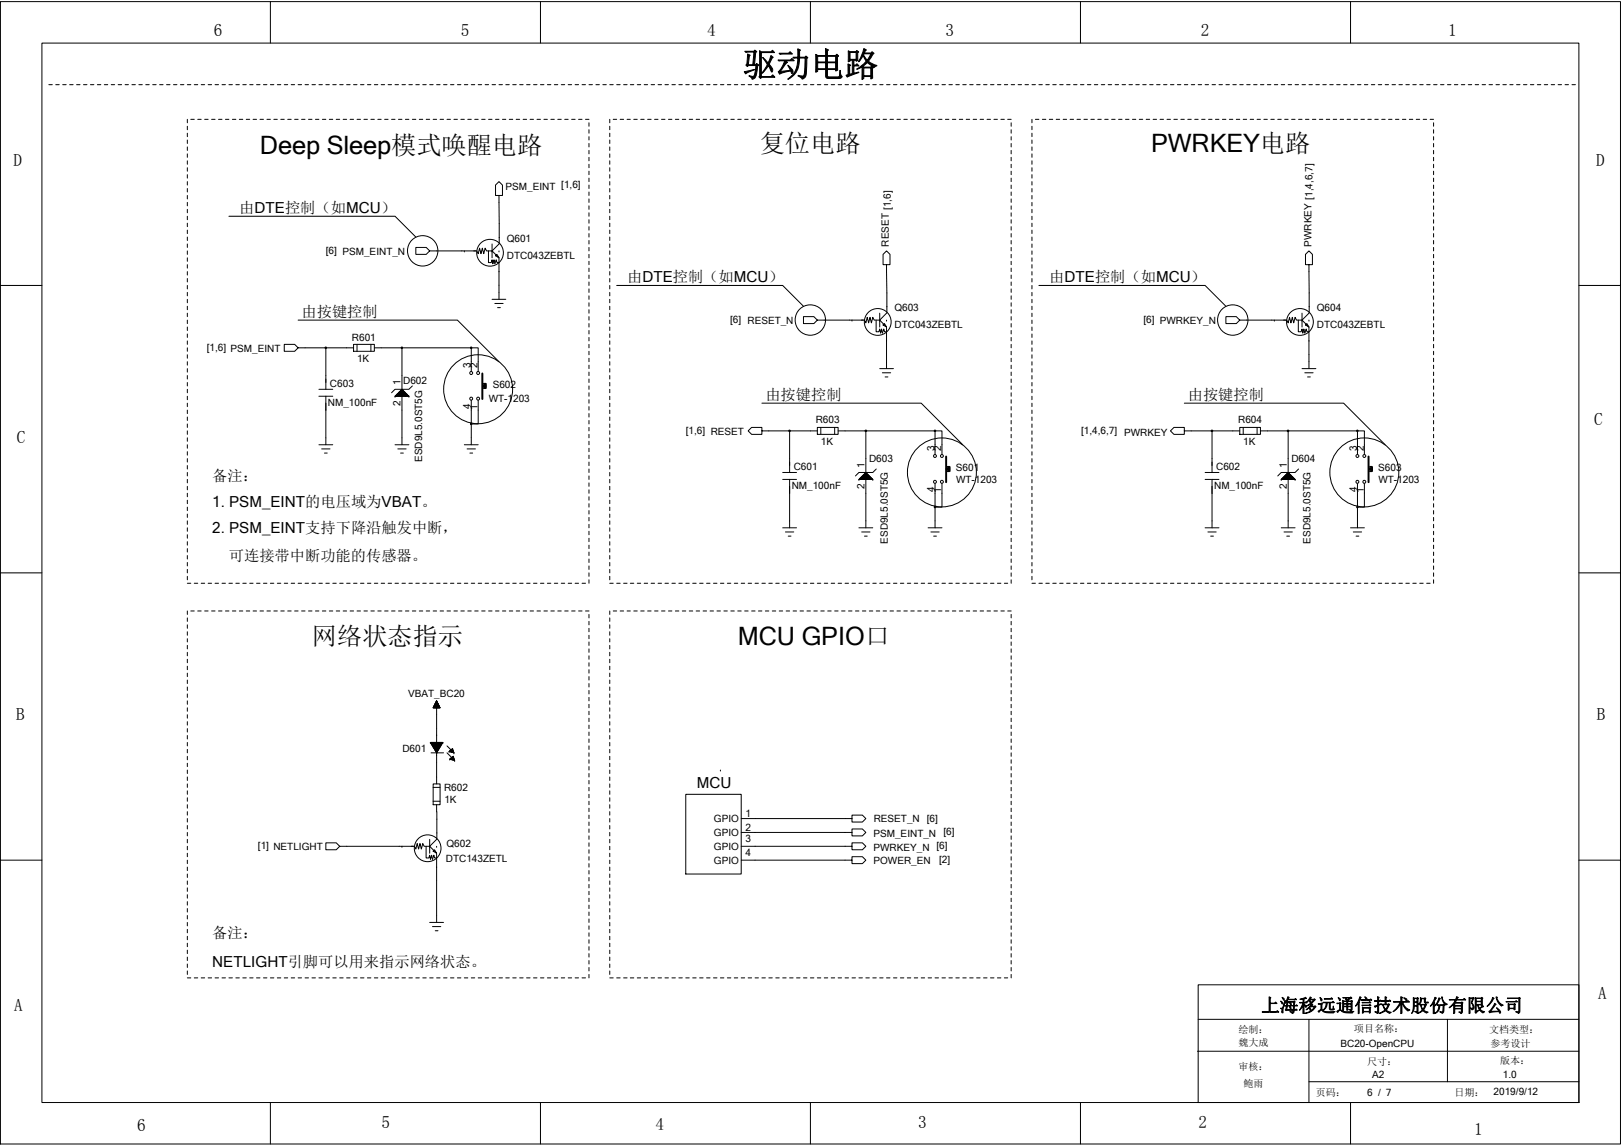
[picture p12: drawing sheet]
<svg xmlns="http://www.w3.org/2000/svg" width="297mm" height="210mm" viewBox="0 0 297 210" stroke-linecap="round" stroke-linejoin="round" font-family="sans-serif">
<g fill="none" stroke="#000" stroke-width=".18">
<path d="M.1 .3h296.8v209.3h-296.8zM7.7 7.9h281.6v194.1h-281.6zM9 15.5h.6M10.2 15.5h.7M11.5 15.5h.6M12.8 15.5h.6M14 15.5h.7M15.3 15.5h.6M16.6 15.5h.6M17.8 15.5h.7M19.1 15.5h.6M20.4 15.5h.6"/>
<path d="M21.7 15.5h.6M22.9 15.5h.6M24.2 15.5h.6M25.4 15.5h.7M26.7 15.5h.6M28 15.5h.6M29.2 15.5h.7M30.5 15.5h.7M31.8 15.5h.6M33.1 15.5h.6M34.3 15.5h.7M35.6 15.5h.6"/>
<path d="M36.9 15.5h.6M38.1 15.5h.7M39.4 15.5h.6M40.7 15.5h.6M41.9 15.5h.7M43.2 15.5h.7M44.5 15.5h.6M45.8 15.5h.6M47 15.5h.6M48.3 15.5h.6M49.5 .3v7.6M49.5 15.5h.7"/>
<path d="M50.8 15.5h.7M52.1 15.5h.6M53.4 15.5h.6M54.6 15.5h.7M55.9 15.5h.6M57.2 15.5h.6M58.4 15.5h.7M59.7 15.5h.6M61 15.5h.6M62.2 15.5h.7M63.5 15.5h.7M64.8 15.5h.6"/>
<path d="M66.1 15.5h.6M67.3 15.5h.7M68.6 15.5h.6M69.8 15.5h.7M71.1 15.5h.7M72.4 15.5h.6M73.7 15.5h.6M74.9 15.5h.7M76.2 15.5h.6M77.5 15.5h.6M78.7 15.5h.7M80 15.5h.6"/>
<path d="M81.3 15.5h.6M82.5 15.5h.7M83.8 15.5h.7M85.1 15.5h.6M86.4 15.5h.6M87.6 15.5h.7M88.9 15.5h.6M90.2 15.5h.6M91.4 15.5h.7M92.7 15.5h.6M94 15.5h.6M95.2 15.5h.7"/>
<path d="M96.5 15.5h.6M97.8 15.5h.6M99 .3v7.6M99 15.5h.7M100.3 15.5h.6M101.6 15.5h.6M102.8 15.5h.7M104.1 15.5h.7M105.4 15.5h.6M106.7 15.5h.6M107.9 15.5h.7M109.2 15.5h.6"/>
<path d="M110.5 15.5h.6M111.7 15.5h.7M113 15.5h.6M114.3 15.5h.6M115.5 15.5h.6M116.8 15.5h.6M118 15.5h.7M119.3 15.5h.6M120.6 15.5h.6M121.9 15.5h.6M123.1 15.5h.7M124.4 15.5h.6"/>
<path d="M125.7 15.5h.6M126.9 15.5h.7M128.2 15.5h.6M129.5 15.5h.6M130.7 15.5h.7M132 15.5h.6M133.3 15.5h.6M134.6 15.5h.6M135.8 15.5h.7M137.1 15.5h.6M138.4 15.5h.6M139.6 15.5h.6"/>
<path d="M140.9 15.5h.6M142.2 15.5h.6M143.4 15.5h.7M144.7 15.5h.6M146 15.5h.6M147.2 15.5h.7M148.5 .3v7.6M148.5 15.5h.6M149.8 15.5h.6M151 15.5h.7M152.3 15.5h.6M153.6 15.5h.6"/>
<path d="M154.9 15.5h.6M156.1 15.5h.7M157.4 15.5h.6M158.7 15.5h.6M159.9 15.5h.7M161.2 15.5h.6M162.5 15.5h.6M163.7 15.5h.7M165 15.5h.6M166.3 15.5h.6M167.5 15.5h.7M168.8 15.5h.6"/>
<path d="M170.1 15.5h.6M171.3 15.5h.7M172.6 15.5h.6M173.9 15.5h.6M175.2 15.5h.6M176.4 15.5h.7M177.7 15.5h.6M179 15.5h.6M180.2 15.5h.7M181.5 15.5h.6M182.8 15.5h.6M184 15.5h.7"/>
<path d="M185.3 15.5h.6M186.6 15.5h.6M187.8 15.5h.7M189.1 15.5h.6M190.4 15.5h.6M191.6 15.5h.7M192.9 15.5h.6M194.2 15.5h.6M195.4 15.5h.7M196.7 15.5h.7M198 .3v7.6M198 15.5h.6"/>
<path d="M199.3 15.5h.6M200.5 15.5h.7M201.8 15.5h.6M203.1 15.5h.6M204.3 15.5h.7M205.6 15.5h.6M206.9 15.5h.6M208.1 15.5h.7M209.4 15.5h.6M210.7 15.5h.6M211.9 15.5h.7M213.2 15.5h.6"/>
<path d="M214.5 15.5h.6M215.7 15.5h.7M217 15.5h.7M218.3 15.5h.6M219.6 15.5h.6M220.8 15.5h.7M222.1 15.5h.6M223.4 15.5h.6M224.6 15.5h.7M225.9 15.5h.6M227.2 15.5h.6M228.4 15.5h.7"/>
<path d="M229.7 15.5h.7M231 15.5h.6M232.2 15.5h.7M233.5 15.5h.6M234.8 15.5h.6M236 15.5h.7M237.3 15.5h.7M238.6 15.5h.6M239.9 15.5h.6M241.1 15.5h.7M242.4 15.5h.6M243.7 15.5h.6"/>
<path d="M244.9 15.5h.7M246.2 15.5h.6M247.5 .3v7.6M247.5 15.5h.6M248.7 15.5h.7M250 15.5h.7M251.3 15.5h.6M252.6 15.5h.6M253.8 15.5h.6M255.1 15.5h.6M256.3 15.5h.7M257.6 15.5h.7"/>
<path d="M258.9 15.5h.6M260.2 15.5h.6M261.4 15.5h.7M262.7 15.5h.6M264 15.5h.6M265.2 15.5h.7M266.5 15.5h.6M267.8 15.5h.6M269 15.5h.7M270.3 15.5h.7M271.6 15.5h.6M272.9 15.5h.6"/>
<path d="M274.1 15.5h.7M275.4 15.5h.6M276.7 15.5h.6M277.9 15.5h.6M279.2 15.5h.6M280.4 15.5h.7M281.7 15.5h.6M283 15.5h.6M284.2 15.5h.7M285.5 15.5h.6M286.8 15.5h.6M288.1 15.5h.6"/>
<path d="M34.3 21.9v.6M34.3 23.1v.7M34.3 24.4v.6M34.3 25.7v.6M34.3 26.9v.7M34.3 28.2v.6M34.3 29.5v.6M34.3 30.7v.7M34.3 32v.6M34.3 33.3v.6M34.3 34.5v.7M34.3 35.8v.6"/>
<path d="M34.3 37.1v.6M34.3 38.4v.6M34.3 39.6v.7M35 21.9h.6M36.2 21.9h.7M37.5 21.9h.6M38.8 21.9h.6M40 21.9h.7M41.3 21.9h.6M41.9 39.6h30.5l3.8 3.8M42.6 21.9h.6M43.9 21.9h.6"/>
<path d="M45.1 21.9h.7M46.4 21.9h.6M47.6 21.9h.7M48.9 21.9h.6M50.2 21.9h.6M51.5 21.9h.6M52.7 21.9h.7M54 21.9h.6M55.3 21.9h.6M56.5 21.9h.7M57.8 21.9h.6M59.1 21.9h.6"/>
<path d="M60.3 21.9h.7M61.6 21.9h.6M62.9 21.9h.6M64.2 21.9h.6M65.4 21.9h.7M66.7 21.9h.6M68 21.9h.6M69.2 21.9h.6M70.5 21.9h.6M71.8 21.9h.6M73 21.9h.7M74.3 21.9h.6"/>
<path d="M75.6 21.9h.6M76.8 21.9h.7M78.1 21.9h.6M79.4 21.9h.6M80.6 21.9h.7M81.9 21.9h.6M83.2 21.9h.6M84.5 21.9h.6M85.7 21.9h.7M87 21.9h.6M88.3 21.9h.6M89.5 21.9h.7"/>
<path d="M90.8 21.9h.6M91.4 35.8h.7v-1.9l-.7-.6-.6 .6v1.9h.6l.1 8.9M92.1 21.9h.6M93.3 21.9h.7M94.6 21.9h.6M95.9 21.9h.6M97.1 21.9h.7M98.4 21.9h.6M99.7 21.9h.6M100.9 21.9h.7M102.2 21.9h.6M103.5 21.9h.6"/>
<path d="M104.8 21.9h.6M106 21.9h.7M107.3 21.9h.6M107.9 39v.6M107.9 22.5v.6M107.9 23.8v.6M107.9 25v.7M107.9 26.3v.6M107.9 27.6v.6M107.9 28.8v.7M107.9 30.1v.6M107.9 31.4v.6"/>
<path d="M107.9 32.6v.7M107.9 33.9v.6M107.9 35.2v.6M107.9 36.4v.7M107.9 37.7v.7M111.7 21.9v.6M111.7 23.1v.7M111.7 24.4v.6M111.7 25.7v.6M111.7 26.9v.7M111.7 28.2v.6M111.7 29.5v.6"/>
<path d="M111.7 30.7v.7M111.7 32v.6M111.7 33.3v.6M111.7 34.5v.7M111.7 35.8v.6M111.7 37.1v.6M111.7 38.4v.6M111.7 39.6v.7M112.4 21.9h.6M113.6 21.9h.7M114.9 21.9h.6M116.1 21.9h.7"/>
<path d="M117.4 21.9h.6M118.7 21.9h.6M119.9 21.9h.7M121.2 21.9h.7M122.5 21.9h.6M123.8 21.9h.6M125 21.9h.7M126.3 21.9h.6M127.6 21.9h.6M128.8 21.9h.7M130.1 21.9h.6M131.4 21.9h.6"/>
<path d="M132.6 21.9h.7M133.9 21.9h.7M135.2 21.9h.6M136.5 21.9h.6M137.7 21.9h.7M139 21.9h.6M140.2 21.9h.7M141.5 21.9h.7M142.8 21.9h.6M144.1 21.9h.6M145.3 21.9h.7M146.6 21.9h.6"/>
<path d="M147.9 21.9h.6M149.1 21.9h.7M150.4 21.9h.6M151.7 21.9h.6M152.9 21.9h.7M154.2 21.9h.7M155.5 21.9h.6M156.8 21.9h.6M158 21.9h.7M159.3 21.9h.6M160.6 21.9h.6M161.8 21.9h.7"/>
<path d="M163.1 21.9h.6M164.4 21.9h.6M165.6 21.9h.7M166.9 21.9h.6M168.2 21.9h.6M169.4 21.9h.7M170.7 21.9h.6M172 21.9h.6M173.2 21.9h.7M174.5 21.9h.7M175.8 21.9h.6M177.1 21.9h.6"/>
<path d="M178.3 21.9h.7M179.6 21.9h.6M180.9 21.9h.6M182.1 21.9h.7M183.4 21.9h.6M184.7 21.9h.6M185.3 22.5v.6M185.3 23.8v.6M185.3 25v.7M185.3 26.3v.6M185.3 27.6v.6M185.3 28.8v.7"/>
<path d="M185.3 30.1v.6M185.3 31.4v.6M185.3 32.6v.7M185.3 33.9v.6M185.3 35.2v.6M185.3 36.4v.7M185.3 37.7v.7M185.3 39v.6M189.1 21.9v.6M189.1 23.1v.7M189.1 24.4v.6M189.1 25.7v.6"/>
<path d="M189.1 26.9v.7M189.1 28.2v.6M189.1 29.5v.6M189.1 30.7v.7M189.1 32v.6M189.1 33.3v.6M189.1 34.5v.7M189.1 35.8v.6M189.1 37.1v.6M189.1 38.4v.6M189.1 39.6v.7M189.7 21.9h.7"/>
<path d="M191 21.9h.6M192.3 21.9h.6M193.5 21.9h.7M194.8 21.9h.6M196.1 21.9h.6M197.4 21.9h.6M198.6 21.9h.7M199.9 21.9h.6M201.2 21.9h.6M202.4 21.9h.7M203.7 21.9h.6M205 21.9h.6"/>
<path d="M206.2 21.9h.7M207.5 21.9h.6M208.8 21.9h.6M210 21.9h.7M211.3 21.9h.6M212.6 21.9h.6M213.8 21.9h.7M215.1 21.9h.6M216.4 21.9h.6M217.7 21.9h.6M218.9 21.9h.7M220.2 21.9h.6"/>
<path d="M221.5 21.9h.6M222.7 21.9h.7M224 21.9h.6M225.3 21.9h.6M226.5 21.9h.7M227.8 21.9h.6M229.1 21.9h.6M230.4 21.9h.6M231.6 21.9h.6M232.9 21.9h.6M234.1 21.9h.7M235.4 21.9h.6"/>
<path d="M236.7 21.9h.6M238 21.9h.6M239.2 21.9h.7M240.5 21.9h.6M241.8 21.9h.6M243 21.9h.7M244.3 21.9h.6M245.6 21.9h.6M246.8 21.9h.7M248.1 21.9h.6M249.4 21.9h.6M250.7 21.9h.6"/>
<path d="M251.9 21.9h.7M253.2 21.9h.6M254.4 21.9h.7M255.7 21.9h.6M257 21.9h.6M258.3 21.9h.6M259.5 21.9h.7M260.8 21.9h.6M262.1 21.9h.6M262.7 22.5v.6M262.7 23.8v.6M262.7 25v.7"/>
<path d="M262.7 26.3v.6M262.7 27.6v.6M262.7 28.8v.7M262.7 30.1v.6M262.7 31.4v.6M262.7 32.6v.7M262.7 33.9v.6M262.7 35.2v.6M262.7 36.4v.7M262.7 37.7v.7M262.7 39v.6M.1 52.3h7.6"/>
<path d="M34.3 40.9v.6M34.3 42.2v.6M34.3 43.4v.7M34.3 44.7v.6M34.3 46v.6M34.3 47.2v.7M34.3 48.5v.6M34.3 49.8v.6M34.3 51v.7M34.3 52.3v.6M34.3 53.6v.6M34.3 54.8v.7"/>
<path d="M34.3 56.1v.6M34.3 57.4v.6M34.3 58.7v.6M34.3 59.9v.7M54.6 58.7h29.2l7.6 7.6M78.7 46l-.6-.7h-1.9v1.3h1.9l.6-.6h8.5M83.8 43.4h.1M85.1 46h.1M86.8 46h.6l.2 .5 .3-1 .2 1 .3-1 .2 1 .3-1 .3 .5h1M89.5 46v2.1h.5l.2-.5 .1 .7 .2-.7 .2 .7M90.2 46h.1M90.2 44.7v2.5"/>
<path d="M90.2 46l1.2 1.2M90.2 54.8h2.5M90.7 55.6h1.5M91.1 46.6l.3 .6-.6-.3zM91.2 56.4h.5M91.4 48.1h-.3l-.2-.5-.2 .7M91.4 47.3v7.5M91.4 46h.1M91.4 43.4h.1M91.4 44.7l-1.2 1.3M107.9 40.3v.6M107.9 41.5v.7"/>
<path d="M107.9 42.8v.6M107.9 44.1v.6M107.9 45.3v.7M107.9 46.6v.6M107.9 47.9v.6M107.9 49.1v.7M107.9 50.4v.6M107.9 51.7v.6M107.9 52.9v.7M107.9 54.2v.6M107.9 55.5v.6M107.9 56.7v.7"/>
<path d="M107.9 58v.7M107.9 59.3v.6M111.7 40.9v.6M111.7 42.2v.6M111.7 43.4v.7M111.7 44.7v.6M111.7 46v.6M111.7 47.2v.7M111.7 48.5v.6M111.7 49.8v.6M111.7 51v.7M111.7 52.3v.6"/>
<path d="M111.7 53.6v.6M111.7 54.8v.7M111.7 56.1v.6M111.7 57.4v.6M111.7 58.7v.6M111.7 59.9v.7M113 52.3h30.4l3.8 3.8M154.9 56.1h.1M156.1 58.7h.1M157.9 58.7h.5l.3 .5 .2-1.1 .3 1.1 .2-1.1 .3 1.1 .2-1.1 .3 .6h1M158.2 58.7h-8.4l-.7 .6h-1.9v-1.3h1.9l.7 .7M160.5 58.7v2.1h.6l.1-.5 .2 .7 .1-.7 .2 .7"/>
<path d="M161.2 58.7h.1M161.2 57.4v2.5M161.2 58.7l1.3 1.2M162.1 59.3l.4 .6-.7-.4zM162.5 58.7h.1M162.5 56.1h.1M162.5 57.4l-1.3 1.3M162.5 60v7.5M162.5 48.5h.6v-1.9l-.6-.6-.7 .6v1.9h.7v8.8M185.3 40.3v.6M185.3 41.5v.7M185.3 42.8v.6"/>
<path d="M185.3 44.1v.6M185.3 45.3v.7M185.3 46.6v.6M185.3 47.9v.6M185.3 49.1v.7M185.3 50.4v.6M185.3 51.7v.6M185.3 52.9v.7M185.3 54.2v.6M185.3 55.5v.6M185.3 56.7v.7M185.3 58v.7"/>
<path d="M185.3 59.3v.6M189.1 40.9v.6M189.1 42.2v.6M189.1 43.4v.7M189.1 44.7v.6M189.1 46v.6M189.1 47.2v.7M189.1 48.5v.6M189.1 49.8v.6M189.1 51v.7M189.1 52.3v.6M189.1 53.6v.6"/>
<path d="M189.1 54.8v.7M189.1 56.1v.6M189.1 57.4v.6M189.1 58.7v.6M189.1 59.9v.7M190.4 52.3h30.4l3.8 3.8M232.2 56.1h.1M233.5 58.7h.1M235.2 58.7h.6l.2 .5 .3-1.1 .3 1.1 .2-1.1 .3 1.1 .2-1.1 .3 .6h1M235.6 58.7h-8.4l-.7 .6h-1.9v-1.3h1.9l.7 .7M237.9 58.7v2.1h.5l.2-.5 .1 .7 .2-.7 .2 .7M238.6 58.7l1.3 1.2"/>
<path d="M238.6 58.7h.1M238.6 57.4v2.5M239.5 59.3l.4 .6-.7-.4zM239.9 58.7h.1M239.9 56.1h.1M239.9 57.4l-1.3 1.3M239.9 60v7.5M239.9 48.5h.6v-1.9l-.6-.6-.7 .6v1.9h.7v8.8M262.7 40.3v.6M262.7 41.5v.7M262.7 42.8v.6M262.7 44.1v.6"/>
<path d="M262.7 45.3v.7M262.7 46.6v.6M262.7 47.9v.6M262.7 49.1v.7M262.7 50.4v.6M262.7 51.7v.6M262.7 52.9v.7M262.7 54.2v.6M262.7 55.5v.6M262.7 56.7v.7M262.7 58v.7M262.7 59.3v.6"/>
<path d="M289.3 52.3h7.6M34.3 61.2v.6M34.3 62.5v.6M34.3 63.7v.7M34.3 65v.6M34.3 66.3v.6M34.3 67.5v.7M34.3 68.8v.6M34.3 70.1v.6M34.3 71.3v.7M34.3 72.6v.6M34.3 73.9v.6"/>
<path d="M34.3 75.1v.7M34.3 76.4v.6M34.3 77.7v.6M34.3 79v.6M58.4 72.6h2.6M58.4 71.3h2.6M59.7 63.7v7.6M59.7 72.6v8.9M64.8 63.7h-10.2l-.6 .7h-1.9v-1.3h1.9l.6 .6M64.8 63.1h3.8v1.3h-3.8zM65.4 63.1v1.3M68 63.1v1.3"/>
<path d="M68.6 63.7h17.8M72.4 72.6l1.3-1.3 1.2 1.3zM72.4 72.6h.1M72.4 72.6h2.5M72.5 72.6v-.1h2.3v.1M72.6 72.6v-.3h2.1v.3M72.8 72.6v-.4h1.7v.4M72.9 72.6v-.5h1.5v.5M73 72.6v-.6h1.3v.6M73.1 72.6v-.8h1.1v.8M73.3 72.6v-.9h.7v.9M73.4 72.6v-1h.5v1"/>
<path d="M73.5 72.6v-1.1h.3v1.1M73.7 63.7v17.8M73.7 71.3h.1M74.9 72.6h.1M75.6 70.7l-.7 .6h-2.5l-.6 .7M86.4 63.7v4.4M86.4 63.7h1.2v4.4M86.4 73.4v4.3M87.6 73.4v4.3h-1.2v3.8M107.9 60.6v.6M107.9 61.8v.7M107.9 63.1v.6"/>
<path d="M107.9 64.4v.6M107.9 65.6v.7M107.9 66.9v.6M107.9 68.2v.6M107.9 69.4v.7M107.9 70.7v.6M107.9 72v.6M107.9 73.2v.7M107.9 74.5v.6M107.9 75.8v.6M107.9 77v.7M107.9 78.3v.7"/>
<path d="M107.9 79.6v.6M111.7 61.2v.6M111.7 62.5v.6M111.7 63.7v.7M111.7 65v.6M111.7 66.3v.6M111.7 67.5v.7M111.7 68.8v.6M111.7 70.1v.6M111.7 71.3v.7M111.7 72.6v.6M111.7 73.9v.6"/>
<path d="M111.7 75.1v.7M111.7 76.4v.6M111.7 77.7v.6M111.7 79v.6M139.6 73.9h29.2l7.6 7.6M144.7 79v7.6M149.8 79h-10.2v-.7h-1.9l-.6 .7 .6 .6h1.9v-.6M149.8 78.3h3.8v1.3h-3.8zM150.4 78.3v1.3M152.9 78.3v1.3M153.6 79h17.7M158.7 79v17.7"/>
<path d="M161.2 67.5h2.5M161.7 68.3h1.5M162.2 69.1h.5M162.5 60.8h-.4l-.2-.5-.2 .7M171.3 79v4.3M171.3 79h1.3v4.3M185.3 60.6v.6M185.3 61.8v.7M185.3 63.1v.6M185.3 64.4v.6M185.3 65.6v.7M185.3 66.9v.6"/>
<path d="M185.3 68.2v.6M185.3 69.4v.7M185.3 70.7v.6M185.3 72v.6M185.3 73.2v.7M185.3 74.5v.6M185.3 75.8v.6M185.3 77v.7M185.3 78.3v.7M185.3 79.6v.6M189.1 61.2v.6M189.1 62.5v.6"/>
<path d="M189.1 63.7v.7M189.1 65v.6M189.1 66.3v.6M189.1 67.5v.7M189.1 68.8v.6M189.1 70.1v.6M189.1 71.3v.7M189.1 72.6v.6M189.1 73.9v.6M189.1 75.1v.7M189.1 76.4v.6M189.1 77.7v.6"/>
<path d="M189.1 79v.6M217 73.9h29.2l7.6 7.6M222.1 79v7.6M227.2 78.3h3.8v1.3h-3.8zM227.2 79h-10.2v-.7h-1.9l-.6 .7 .6 .6h1.9v-.6M227.8 78.3v1.3M230.4 78.3v1.3M231 79h17.7M236 79v17.7M238.6 67.5h2.5M239.1 68.3h1.5M239.6 69.1h.5"/>
<path d="M239.9 60.8h-.4l-.2-.5-.2 .7M248.7 79h1.3v4.3M248.7 79v4.3M262.7 60.6v.6M262.7 61.8v.7M262.7 63.1v.6M262.7 64.4v.6M262.7 65.6v.7M262.7 66.9v.6M262.7 68.2v.6M262.7 69.4v.7M262.7 70.7v.6"/>
<path d="M262.7 72v.6M262.7 73.2v.7M262.7 74.5v.6M262.7 75.8v.6M262.7 77v.7M262.7 78.3v.7M262.7 79.6v.6M34.3 80.2v.7M34.3 81.5v.6M34.3 82.8v.6M34.3 84v.7M34.3 85.3v.6"/>
<path d="M34.3 86.6v.6M34.3 87.8v.7M34.3 89.1v.6M34.3 90.4v.6M34.3 91.7v.6M34.3 92.9v.7M34.3 94.2v.6M34.3 95.4v.7M34.3 96.7v.6M34.3 98v.6M34.3 99.3v.6M58.4 81.5h2.6"/>
<path d="M58.9 82.3h1.6M59.5 83h.5M72.4 81.5h2.5M72.9 82.3h1.5M73.4 83h.5M85.1 81.5h2.5M85.6 82.3h1.5M86.1 83h.5M107.9 80.9v.6M107.9 82.1v.7M107.9 83.4v.6M107.9 84.7v.6"/>
<path d="M107.9 85.9v.7M107.9 87.2v.6M107.9 88.5v.6M107.9 89.7v.7M107.9 91v.7M107.9 92.3v.6M107.9 93.6v.6M107.9 94.8v.6M107.9 96.1v.6M107.9 97.3v.7M107.9 98.6v.7M107.9 99.9v.6"/>
<path d="M111.7 80.2v.7M111.7 81.5v.6M111.7 82.8v.6M111.7 84v.7M111.7 85.3v.6M111.7 86.6v.6M111.7 87.8v.7M111.7 89.1v.6M111.7 90.4v.6M111.7 91.7v.6M111.7 92.9v.7M111.7 94.2v.6"/>
<path d="M111.7 95.4v.7M111.7 96.7v.6M111.7 98v.6M111.7 99.3v.6M143.4 87.8h2.6M143.4 86.6h2.6M143.4 96.7h2.6M143.9 97.5h1.6M144.4 98.2h.5M144.7 87.8v8.9M157.4 87.8h.1M157.4 87.8h2.5"/>
<path d="M157.4 87.8l1.3-1.2 1.2 1.2zM157.4 96.7h2.5M157.5 87.8v-.1h2.3v.1M157.6 87.8v-.2h2.1v.2M157.8 87.8v-.3h1.8v.3M157.9 87.8v-.5h1.5v.5M157.9 97.5h1.5M158 87.8v-.6h1.3v.6M158.2 87.8v-.7h1v.7M158.3 87.8v-.8h.7v.8M158.4 87.8v-1h.5v1M158.4 98.2h.5"/>
<path d="M158.5 87.8v-1.1h.3v1.1M158.7 86.6h.1M159.9 87.8h.1M160.6 85.9l-.7 .7h-2.5l-.6 .6M170.1 96.7h2.5M170.6 97.5h1.5M171.1 98.2h.5M171.3 88.6v4.3M172.6 88.6v4.3h-1.3v3.8M185.3 80.9v.6M185.3 82.1v.7M185.3 83.4v.6"/>
<path d="M185.3 84.7v.6M185.3 85.9v.7M185.3 87.2v.6M185.3 88.5v.6M185.3 89.7v.7M185.3 91v.7M185.3 92.3v.6M185.3 93.6v.6M185.3 94.8v.6M185.3 96.1v.6M185.3 97.3v.7M185.3 98.6v.7"/>
<path d="M185.3 99.9v.6M189.1 80.2v.7M189.1 81.5v.6M189.1 82.8v.6M189.1 84v.7M189.1 85.3v.6M189.1 86.6v.6M189.1 87.8v.7M189.1 89.1v.6M189.1 90.4v.6M189.1 91.7v.6M189.1 92.9v.7"/>
<path d="M189.1 94.2v.6M189.1 95.4v.7M189.1 96.7v.6M189.1 98v.6M189.1 99.3v.6M220.8 96.7h2.6M220.8 87.8h2.6M220.8 86.6h2.6M221.3 97.5h1.6M221.8 98.2h.6M222.1 87.8v8.9M234.8 87.8h.1"/>
<path d="M234.8 96.7h2.5M234.8 87.8h2.5M234.8 87.8l1.2-1.2 1.3 1.2zM234.9 87.8v-.1h2.3v.1M235 87.8v-.2h2.1v.2M235.2 87.8v-.3h1.7v.3M235.3 87.8v-.5h1.5v.5M235.3 97.5h1.5M235.4 87.8v-.6h1.3v.6M235.5 87.8v-.7h1.1v.7M235.7 87.8v-.8h.7v.8M235.8 87.8v-1h.5v1"/>
<path d="M235.8 98.2h.5M235.9 87.8v-1.1h.3v1.1M236 86.6h.1M237.3 87.8h.1M238 85.9l-.7 .7h-2.5l-.7 .6M247.5 96.7h2.5M248 97.5h1.5M248.5 98.2h.5M248.7 88.6v4.3M250 88.6v4.3h-1.3v3.8M262.7 80.9v.6M262.7 82.1v.7"/>
<path d="M262.7 83.4v.6M262.7 84.7v.6M262.7 85.9v.7M262.7 87.2v.6M262.7 88.5v.6M262.7 89.7v.7M262.7 91v.7M262.7 92.3v.6M262.7 93.6v.6M262.7 94.8v.6M262.7 96.1v.6M262.7 97.3v.7"/>
<path d="M262.7 98.6v.7M262.7 99.9v.6M.1 105h7.6M34.3 112v.6M34.3 113.2v.7M34.3 114.5v.6M34.3 115.8v.6M34.3 117v.6M34.3 118.3v.6M34.3 119.5v.7M34.3 100.5v.7M34.3 101.8v.6"/>
<path d="M34.3 103.1v.6M34.3 104.3v.7M34.3 105.6v.6M34.3 106.9h.7M35 112h.6M35.6 106.9h.6M36.2 112h.7M36.9 106.9h.6M37.5 112h.6M38.1 106.9h.7M38.8 112h.6M39.4 106.9h.6"/>
<path d="M40 112h.7M40.7 106.9h.6M41.3 112h.6M41.9 106.9h.7M42.6 112h.6M43.2 106.9h.7M43.9 112h.6M44.5 106.9h.6M45.1 112h.7M45.8 106.9h.6M46.4 112h.6M47 106.9h.6"/>
<path d="M47.6 112h.7M48.3 106.9h.6M48.9 112h.6M49.5 106.9h.7M50.2 112h.6M50.8 106.9h.7M51.5 112h.6M52.1 106.9h.6M52.7 112h.7M53.4 106.9h.6M54 112h.6M54.6 106.9h.7"/>
<path d="M55.3 112h.6M55.9 106.9h.6M56.5 112h.7M57.2 106.9h.6M57.8 112h.6M58.4 106.9h.7M59.1 112h.6M59.7 106.9h.6M60.3 112h.7M61 106.9h.6M61.6 112h.6M62.2 106.9h.7"/>
<path d="M62.9 112h.6M63.5 106.9h.7M64.2 112h.6M64.8 106.9h.6M65.4 112h.7M66.1 106.9h.6M66.7 112h.6M67.3 106.9h.7M68 112h.6M68.6 106.9h.6M69.2 112h.6M69.8 106.9h.7"/>
<path d="M70.5 112h.6M71.1 106.9h.7M71.8 112h.6M72.4 106.9h.6M73 112h.7M73.7 106.9h.6M74.3 112h.6M74.9 106.9h.7M75.6 112h.6M76.2 106.9h.6M76.8 112h.7M77.5 106.9h.6"/>
<path d="M78.1 112h.6M78.7 106.9h.7M79.4 112h.6M80 106.9h.6M80.6 112h.7M81.3 106.9h.6M81.9 112h.6M82.5 106.9h.7M83.2 112h.6M83.8 106.9h.7M84.5 112h.6M85.1 106.9h.6"/>
<path d="M85.7 112h.7M86.4 106.9h.6M87 112h.6M87.6 106.9h.7M88.3 112h.6M88.9 106.9h.6M89.5 112h.7M90.2 106.9h.6M90.8 112h.6M91.4 106.9h.7M92.1 112h.6M92.7 106.9h.6"/>
<path d="M93.3 112h.7M94 106.9h.6M94.6 112h.6M95.2 106.9h.7M95.9 112h.6M96.5 106.9h.6M97.1 112h.7M97.8 106.9h.6M98.4 112h.6M99 106.9h.7M99.7 112h.6M100.3 106.9h.6"/>
<path d="M100.9 112h.7M101.6 106.9h.6M102.2 112h.6M102.8 106.9h.7M103.5 112h.6M104.1 106.9h.7M104.8 112h.6M105.4 106.9h.6M106 112h.7M106.7 106.9h.6M107.3 112h.6M107.9 101.2v.6"/>
<path d="M107.9 102.4v.7M107.9 103.7v.6M107.9 105v.6M107.9 106.2v.7M107.9 112.6v.6M107.9 113.9v.6M107.9 115.1v.7M107.9 116.4v.6M107.9 117.6v.7M107.9 118.9v.6M111.7 106.9h.7M111.7 100.5v.7"/>
<path d="M111.7 101.8v.6M111.7 103.1v.6M111.7 104.3v.7M111.7 105.6v.6M111.7 112v.6M111.7 113.2v.7M111.7 114.5v.6M111.7 115.8v.6M111.7 117v.6M111.7 118.3v.6M111.7 119.5v.7M112.4 112h.6"/>
<path d="M113 106.9h.6M113.6 112h.7M114.3 106.9h.6M114.9 112h.6M115.5 106.9h.6M116.1 112h.7M116.8 106.9h.6M117.4 112h.6M118 106.9h.7M118.7 112h.6M119.3 106.9h.6M119.9 112h.7"/>
<path d="M120.6 106.9h.6M121.2 112h.7M121.9 106.9h.6M122.5 112h.6M123.1 106.9h.7M123.8 112h.6M124.4 106.9h.6M125 112h.7M125.7 106.9h.6M126.3 112h.6M126.9 106.9h.7M127.6 112h.6"/>
<path d="M128.2 106.9h.6M128.8 112h.7M129.5 106.9h.6M130.1 112h.6M130.7 106.9h.7M131.4 112h.6M132 106.9h.6M132.6 112h.7M133.3 106.9h.6M133.9 112h.7M134.6 106.9h.6M135.2 112h.6"/>
<path d="M135.8 106.9h.7M136.5 112h.6M137.1 106.9h.6M137.7 112h.7M138.4 106.9h.6M139 112h.6M139.6 106.9h.6M140.2 112h.7M140.9 106.9h.6M141.5 112h.7M142.2 106.9h.6M142.8 112h.6"/>
<path d="M143.4 106.9h.7M144.1 112h.6M144.7 106.9h.6M145.3 112h.7M146 106.9h.6M146.6 112h.6M147.2 106.9h.7M147.9 112h.6M148.5 106.9h.6M149.1 112h.7M149.8 106.9h.6M150.4 112h.6"/>
<path d="M151 106.9h.7M151.7 112h.6M152.3 106.9h.6M152.9 112h.7M153.6 106.9h.6M154.2 112h.7M154.9 106.9h.6M155.5 112h.6M156.1 106.9h.7M156.8 112h.6M157.4 106.9h.6M158 112h.7"/>
<path d="M158.7 106.9h.6M159.3 112h.6M159.9 106.9h.7M160.6 112h.6M161.2 106.9h.6M161.8 112h.7M162.5 106.9h.6M163.1 112h.6M163.7 106.9h.7M164.4 112h.6M165 106.9h.6M165.6 112h.7"/>
<path d="M166.3 106.9h.6M166.9 112h.6M167.5 106.9h.7M168.2 112h.6M168.8 106.9h.6M169.4 112h.7M170.1 106.9h.6M170.7 112h.6M171.3 106.9h.7M172 112h.6M172.6 106.9h.6M173.2 112h.7"/>
<path d="M173.9 106.9h.6M174.5 112h.7M175.2 106.9h.6M175.8 112h.6M176.4 106.9h.7M177.1 112h.6M177.7 106.9h.6M178.3 112h.7M179 106.9h.6M179.6 112h.6M180.2 106.9h.7M180.9 112h.6"/>
<path d="M181.5 106.9h.6M182.1 112h.7M182.8 106.9h.6M183.4 112h.6M184 106.9h.7M184.7 112h.6M185.3 101.2v.6M185.3 102.4v.7M185.3 103.7v.6M185.3 105v.6M185.3 106.2v.7M185.3 112.6v.6"/>
<path d="M185.3 113.9v.6M185.3 115.1v.7M185.3 116.4v.6M185.3 117.6v.7M185.3 118.9v.6M189.1 106.9h.6M189.1 100.5v.7M189.1 101.8v.6M189.1 103.1v.6M189.1 104.3v.7M189.1 105.6v.6M190.4 106.9h.6"/>
<path d="M191.6 106.9h.7M192.9 106.9h.6M194.2 106.9h.6M195.4 106.9h.7M196.7 106.9h.7M198 106.9h.6M199.3 106.9h.6M200.5 106.9h.7M201.8 106.9h.6M203.1 106.9h.6M204.3 106.9h.7M205.6 106.9h.6"/>
<path d="M206.9 106.9h.6M208.1 106.9h.7M209.4 106.9h.6M210.7 106.9h.6M211.9 106.9h.7M213.2 106.9h.6M214.5 106.9h.6M215.7 106.9h.7M217 106.9h.7M218.3 106.9h.6M219.6 106.9h.6M220.8 106.9h.7"/>
<path d="M222.1 106.9h.6M223.4 106.9h.6M224.6 106.9h.7M225.9 106.9h.6M227.2 106.9h.6M228.4 106.9h.7M229.7 106.9h.7M231 106.9h.6M232.2 106.9h.7M233.5 106.9h.6M234.8 106.9h.6M236 106.9h.7"/>
<path d="M237.3 106.9h.7M238.6 106.9h.6M239.9 106.9h.6M241.1 106.9h.7M242.4 106.9h.6M243.7 106.9h.6M244.9 106.9h.7M246.2 106.9h.6M247.5 106.9h.6M248.7 106.9h.7M250 106.9h.7M251.3 106.9h.6"/>
<path d="M252.6 106.9h.6M253.8 106.9h.6M255.1 106.9h.6M256.3 106.9h.7M257.6 106.9h.7M258.9 106.9h.6M260.2 106.9h.6M261.4 106.9h.7M262.7 101.2v.6M262.7 102.4v.7M262.7 103.7v.6M262.7 105v.6"/>
<path d="M262.7 106.2v.7M289.3 105h7.6M34.3 120.8v.6M34.3 122.1v.6M34.3 123.3v.7M34.3 124.6v.6M34.3 125.9v.6M34.3 127.1v.7M34.3 128.4v.7M34.3 129.7v.6M34.3 131v.6M34.3 132.2v.7"/>
<path d="M34.3 133.5v.6M34.3 134.8v.6M34.3 136v.7M34.3 137.3v.6M34.3 138.6v.6M34.3 139.8v.7M78.9 136h.1M78.9 136h2.2M78.9 136h1.1v1.9zM78.9 136.2h2.2M79 136v.3M79 137.9h2.3"/>
<path d="M79 136.3h2M79.1 136.4h1.8M79.1 136v.5M79.2 136.5h1.6M79.2 136v.7h1.6v-.7M79.3 136.8h1.4M79.4 136v.9M79.4 129.6l1.2 .1zM79.4 136.9h1.2M79.4 129.6h1.2M79.4 129.5v.2M79.4 129.5h1.2"/>
<path d="M79.5 129.5h1M79.5 137.1h1M79.5 129.7v-.3h1v.3M79.5 136v1.1M79.5 129.4h1M79.5 129.3v.4M79.5 137.2h.5M79.6 129.3h.8M79.6 129.7v-.5h.8v.5M79.6 129.2h.8M79.6 136v1.3h.8v-1.3M79.6 129.1h.8v.6"/>
<path d="M79.7 129h.6v.7M79.7 137.4h.6M79.8 128.9h.5v.8M79.8 136v1.5M79.8 137.6h.4M79.8 128.8h.4v.9M79.9 128.7v1M79.9 128.7h.3v1M79.9 137.7h.3M79.9 128.7h.2M79.9 136v1.8M79.9 128.6v1.1"/>
<path d="M79.9 128.6h.2v1.1M79.9 128.6h.2M79.9 137.8h.2M79.9 128.5v1.2M79.9 128.5h.1v1.2M80 128.5h.1M80 128.4v1.3M80 128.4h.1M80 128.4l.6 1.3h-1.2l.6-1.3v15.2M80 137.9h.1M80 136v1.9l1.1-1.9h-1.1v1.9M80 137.2h.5"/>
<path d="M80.1 136v1.7M80.2 128.8h-.4v.9M80.2 128.9h-.4v.8M80.3 136v1.5M80.3 129h-.6v.7M80.3 129.1h-.6l-.1 .6M80.5 129.3v.4M80.5 136v1.1M80.6 136v.9M80.9 136v.5M81 136v.2M81.1 136h.1"/>
<path d="M81.9 137.9l1.3 1.3M81.9 136.7l1.3 1.2-.3-.7-.6 .5 .9 .2M82.3 137.7h.1M82.3 137.7h.8M82.4 139.1h.1M82.4 137.8v-.2h.7v.3M82.4 139.1h.8M82.5 139.1v-.1h.7v.3M82.5 137.5v.3M82.5 139l.6-.4 .2 .7-.9-.2zM82.6 137.4h.4M82.7 138.9v.3"/>
<path d="M82.7 137.4v.4h.4M82.7 138.8h.4M82.8 137.3h.1M82.8 138.8v.4h.4M82.8 137.3v.6M82.9 138.7h.2M82.9 138.7v.6M82.9 137.2h.1M82.9 137.2v.7M83.1 138.6h.1M83.1 138.6v.7M83.2 137.9h.1"/>
<path d="M83.3 139.3h.1M107.9 120.2v.6M107.9 121.4v.7M107.9 122.7v.6M107.9 124v.6M107.9 125.2v.7M107.9 126.5v.6M107.9 127.8v.6M107.9 129.1v.6M107.9 130.3v.7M107.9 131.6v.6M107.9 132.9v.6"/>
<path d="M107.9 134.1v.7M107.9 135.4v.6M107.9 136.7v.6M107.9 137.9v.7M107.9 139.2v.6M111.7 120.8v.6M111.7 122.1v.6M111.7 123.3v.7M111.7 124.6v.6M111.7 125.9v.6M111.7 127.1v.7M111.7 128.4v.7"/>
<path d="M111.7 129.7v.6M111.7 131v.6M111.7 132.2v.7M111.7 133.5v.6M111.7 134.8v.6M111.7 136v.7M111.7 137.3v.6M111.7 138.6v.6M111.7 139.8v.7M185.3 120.2v.6M185.3 121.4v.7M185.3 122.7v.6"/>
<path d="M185.3 124v.6M185.3 125.2v.7M185.3 126.5v.6M185.3 127.8v.6M185.3 129.1v.6M185.3 130.3v.7M185.3 131.6v.6M185.3 132.9v.6M185.3 134.1v.7M185.3 135.4v.6M185.3 136.7v.6M185.3 137.9v.7"/>
<path d="M185.3 139.2v.6M.1 157.6h7.6M34.3 141.1v.6M34.3 142.4v.6M34.3 143.6v.7M34.3 144.9v.6M34.3 146.2v.6M34.3 147.4v.7M34.3 148.7v.7M34.3 150v.6M34.3 151.3v.6M34.3 152.5v.7"/>
<path d="M34.3 153.8v.6M34.3 155.1v.6M34.3 156.3v.7M34.3 157.6v.6M34.3 158.9v.6M72.4 152.5h.1M73.7 155.1h.1M75.4 155.1h.5l.3 .5 .3-1 .2 1 .3-1 .2 1 .3-1 .2 .5h1M75.7 155.1h-13.5l-.6 .6h-1.9v-1.3h1.9l.6 .7M78.1 155.1v2.1h.5l.1-.5 .2 .8 .2-.8 .1 .7M78.7 155.1h.1M78.7 153.8v2.5"/>
<path d="M78.7 155.1l1.3 1.2M79.4 143.6h1.2v3.8h-1.2zM79.4 146.8h1.2M79.4 144.3h1.2M79.6 155.7l.4 .6-.6-.3zM80 155.1h.1M80 152.5h.1M80 157.2h-.4l-.1-.5-.3 .8M80 147.4v6.4M80 156.4v12.6M80 153.8l-1.3 1.3M107.9 140.5v.6"/>
<path d="M107.9 141.7v.7M107.9 143v.6M107.9 144.3v.6M107.9 145.5v.7M107.9 146.8v.6M107.9 148.1v.6M107.9 149.4v.6M107.9 150.6v.7M107.9 151.9v.6M107.9 153.2v.6M107.9 154.4v.7M107.9 155.7v.6"/>
<path d="M107.9 157v.6M107.9 158.2v.7M107.9 159.5v.6M111.7 141.1v.6M111.7 142.4v.6M111.7 143.6v.7M111.7 144.9v.6M111.7 146.2v.6M111.7 147.4v.7M111.7 148.7v.7M111.7 150v.6M111.7 151.3v.6"/>
<path d="M111.7 152.5v.7M111.7 153.8v.6M111.7 155.1v.6M111.7 156.3v.7M111.7 157.6v.6M111.7 158.9v.6M125.7 145.5h10.1v14.6h-10.1zM132 141.1h.1M135.8 150h20.3v-.6h1.9l.7 .6-.7 .6h-1.9v-.6M135.8 152.5h20.3v-.6h1.9l.7 .6-.7 .7h-1.9v-.7M135.8 155.1h20.3v-.7h1.9l.7 .7-.7 .6h-1.9v-.6M135.8 157.6h20.3v-.6h1.9l.7 .6-.7 .6h-1.9v-.6"/>
<path d="M185.3 140.5v.6M185.3 141.7v.7M185.3 143v.6M185.3 144.3v.6M185.3 145.5v.7M185.3 146.8v.6M185.3 148.1v.6M185.3 149.4v.6M185.3 150.6v.7M185.3 151.9v.6M185.3 153.2v.6M185.3 154.4v.7"/>
<path d="M185.3 155.7v.6M185.3 157v.6M185.3 158.2v.7M185.3 159.5v.6M289.3 157.6h7.6M34.3 160.1v.7M34.3 161.4v.7M34.3 162.7v.6M34.3 163.9v.7M34.3 165.2v.6M34.3 166.5v.6M34.3 167.7v.7"/>
<path d="M34.3 169v.7M34.3 170.3v.6M34.3 171.6v.6M34.3 172.8v.7M34.3 174.1v.6M34.3 175.4v.6M34.3 176.6v.7M34.3 177.9v.6M34.3 179.2h.7M35.6 179.2h.6M36.9 179.2h.6M38.1 179.2h.7"/>
<path d="M39.4 179.2h.6M40.7 179.2h.6M41.9 179.2h.7M43.2 179.2h.7M44.5 179.2h.6M45.8 179.2h.6M47 179.2h.6M48.3 179.2h.6M49.5 179.2h.7M50.8 179.2h.7M52.1 179.2h.6M53.4 179.2h.6"/>
<path d="M54.6 179.2h.7M55.9 179.2h.6M57.2 179.2h.6M58.4 179.2h.7M59.7 179.2h.6M61 179.2h.6M62.2 179.2h.7M63.5 179.2h.7M64.8 179.2h.6M66.1 179.2h.6M67.3 179.2h.7M68.6 179.2h.6"/>
<path d="M69.8 179.2h.7M71.1 179.2h.7M72.4 179.2h.6M73.7 179.2h.6M74.9 179.2h.7M76.2 179.2h.6M77.5 179.2h.6M78.7 169h2.6M78.7 179.2h.7M79.2 169.8h1.6M79.8 170.5h.5M80 179.2h.6"/>
<path d="M81.3 179.2h.6M82.5 179.2h.7M83.8 179.2h.7M85.1 179.2h.6M86.4 179.2h.6M87.6 179.2h.7M88.9 179.2h.6M90.2 179.2h.6M91.4 179.2h.7M92.7 179.2h.6M94 179.2h.6M95.2 179.2h.7"/>
<path d="M96.5 179.2h.6M97.8 179.2h.6M99 179.2h.7M100.3 179.2h.6M101.6 179.2h.6M102.8 179.2h.7M104.1 179.2h.7M105.4 179.2h.6M106.7 179.2h.6M107.9 160.8v.6M107.9 162.1v.6M107.9 163.3v.6"/>
<path d="M107.9 164.6v.6M107.9 165.8v.7M107.9 167.1v.6M107.9 168.4v.6M107.9 169.7v.6M107.9 170.9v.7M107.9 172.2v.6M107.9 173.5v.6M107.9 174.7v.7M107.9 176v.6M107.9 177.3v.6M107.9 178.5v.7"/>
<path d="M111.7 160.1v.7M111.7 161.4v.7M111.7 162.7v.6M111.7 163.9v.7M111.7 165.2v.6M111.7 166.5v.6M111.7 167.7v.7M111.7 169v.7M111.7 170.3v.6M111.7 171.6v.6M111.7 172.8v.7M111.7 174.1v.6"/>
<path d="M111.7 175.4v.6M111.7 176.6v.7M111.7 177.9v.6M111.7 179.2h.7M113 179.2h.6M114.3 179.2h.6M115.5 179.2h.6M116.8 179.2h.6M118 179.2h.7M119.3 179.2h.6M120.6 179.2h.6M121.9 179.2h.6"/>
<path d="M123.1 179.2h.7M124.4 179.2h.6M125.7 179.2h.6M126.9 179.2h.7M128.2 179.2h.6M129.5 179.2h.6M130.7 179.2h.7M132 179.2h.6M133.3 179.2h.6M134.6 179.2h.6M135.8 179.2h.7M137.1 179.2h.6"/>
<path d="M138.4 179.2h.6M139.6 179.2h.6M140.9 179.2h.6M142.2 179.2h.6M143.4 179.2h.7M144.7 179.2h.6M146 179.2h.6M147.2 179.2h.7M148.5 179.2h.6M149.8 179.2h.6M151 179.2h.7M152.3 179.2h.6"/>
<path d="M153.6 179.2h.6M154.9 179.2h.6M156.1 179.2h.7M157.4 179.2h.6M158.7 179.2h.6M159.9 179.2h.7M161.2 179.2h.6M162.5 179.2h.6M163.7 179.2h.7M165 179.2h.6M166.3 179.2h.6M167.5 179.2h.7"/>
<path d="M168.8 179.2h.6M170.1 179.2h.6M171.3 179.2h.7M172.6 179.2h.6M173.9 179.2h.6M175.2 179.2h.6M176.4 179.2h.7M177.7 179.2h.6M179 179.2h.6M180.2 179.2h.7M181.5 179.2h.6M182.8 179.2h.6"/>
<path d="M184 179.2h.7M185.3 160.8v.6M185.3 162.1v.6M185.3 163.3v.6M185.3 164.6v.6M185.3 165.8v.7M185.3 167.1v.6M185.3 168.4v.6M185.3 169.7v.6M185.3 170.9v.7M185.3 172.2v.6M185.3 173.5v.6"/>
<path d="M185.3 174.7v.7M185.3 176v.6M185.3 177.3v.6M185.3 178.5v.7M219.4 192.6h69.9M219.6 180.4h69.7v21.6h-69.7zM219.6 186.8h69.7M239.9 198.2h49.4M239.9 186.8v15.2M265.2 186.8v11.4M49.5 202v7.6M99 202v7.6"/>
<path d="M148.5 202v7.6M198 202v7.6M247.5 202v7.6"/>
<circle cx="77.5" cy="46" r="2.79"/>
<circle cx="89.8" cy="46.3" r="2.45"/>
<circle cx="148.5" cy="58.6" r="2.79"/>
<circle cx="160.8" cy="59" r="2.46"/>
<circle cx="225.9" cy="58.6" r="2.79"/>
<circle cx="238.2" cy="59" r="2.46"/>
<circle cx="86.3" cy="73" r=".27"/>
<circle cx="86.3" cy="68.3" r=".27"/>
<circle cx="87.6" cy="68.3" r=".27"/>
<circle cx="87.6" cy="73" r=".27"/>
<circle cx="87.6" cy="71.3" r="6.3"/>
<circle cx="171.3" cy="88.3" r=".27"/>
<circle cx="171.3" cy="83.6" r=".27"/>
<circle cx="172.6" cy="88.3" r=".27"/>
<circle cx="172.6" cy="86.6" r="6.3"/>
<circle cx="172.6" cy="83.6" r=".27"/>
<circle cx="248.7" cy="88.3" r=".27"/>
<circle cx="248.7" cy="83.6" r=".27"/>
<circle cx="250" cy="88.3" r=".27"/>
<circle cx="250" cy="86.6" r="6.3"/>
<circle cx="250" cy="83.6" r=".27"/>
<circle cx="78.4" cy="155.4" r="2.45"/>
</g>
<path d="M88.4 68.4v4.7M88.6 70.3h.4v.8h-.4M173.4 83.7v4.6M173.6 85.6h.4v.7h-.4M250.8 83.7v4.6M251 85.6h.4v.7h-.4" fill="none" stroke="#000" stroke-width=".36"/>
<path d="M88.5 70.7h.4M173.5 85.9h.4M250.9 85.9h.4" fill="none" stroke="#000" stroke-width=".49"/>
<g fill="#000" stroke="#000" stroke-width=".18">
<path d="M59.6 63.6h.2v.2h-.2z" fill-rule="evenodd"/>
<path d="M73.5 63.6h.2v.2h-.2z" fill-rule="evenodd"/>
<path d="M86.2 63.6h.2v.2h-.2z" fill-rule="evenodd"/>
<path d="M86.2 77.6h.2v.2h-.2z" fill-rule="evenodd"/>
<path d="M144.6 78.8h.2v.2h-.2z" fill-rule="evenodd"/>
<path d="M158.6 78.8h.2v.2h-.2z" fill-rule="evenodd"/>
<path d="M171.2 78.8h.2v.2h-.2z" fill-rule="evenodd"/>
<path d="M222 78.8h.2v.2h-.2z" fill-rule="evenodd"/>
<path d="M235.9 78.8h.2v.2h-.2z" fill-rule="evenodd"/>
<path d="M248.6 78.8h.2v.2h-.2z" fill-rule="evenodd"/>
<path d="M171.2 92.8h.2v.2h-.2z" fill-rule="evenodd"/>
<path d="M248.6 92.8h.2v.2h-.2z" fill-rule="evenodd"/>
</g>
<text font-size="6.2" x="136.1" y="13.9">驱动电路</text>
<g font-size="4.6">
<text x="47.6" y="28.2">Deep Sleep模式唤醒电路</text>
<text x="139.2" y="27.9">复位电路</text>
<text x="210.9" y="27.9">PWRKEY电路</text>
<text x="57.2" y="118.3">网络状态指示</text>
<text x="135.2" y="118.3">MCU GPIO口</text>
</g>
<text font-size="3.4" x="231.1" y="185.4">上海移远通信技术股份有限公司</text>
<g font-size="3.2">
<text x="39.2" y="6.6">6</text>
<text x="84.5" y="6.6">5</text>
<text x="129.6" y="6.6">4</text>
<text x="173.2" y="6.6">3</text>
<text x="220.1" y="6.6">2</text>
<text x="265.4" y="6.6">1</text>
<text x="2.5" y="30.5">D</text>
<text x="292.5" y="30.4">D</text>
<text x="292.1" y="77.8">C</text>
<text x="3.1" y="81.1">C</text>
<text x="3" y="131.8">B</text>
<text x="292.6" y="131.8">B</text>
<text x="2.6" y="185.3">A</text>
<text x="292.9" y="183.1">A</text>
<text x="25.1" y="207.3">6</text>
<text x="69.9" y="206.8">5</text>
<text x="120.1" y="207">4</text>
<text x="168.2" y="206.8">3</text>
<text x="219.6" y="206.8">2</text>
<text x="270.1" y="208">1</text>
</g>
<g font-size="2.8">
<text x="43.9" y="39">由DTE控制（如MCU）</text>
<text x="114.9" y="51.7">由DTE控制（如MCU）</text>
<text x="192.3" y="51.7">由DTE控制（如MCU）</text>
<text x="55.3" y="58">由按键控制</text>
<text x="140.2" y="73.2">由按键控制</text>
<text x="217.7" y="73.2">由按键控制</text>
<text x="38.9" y="88.1">备注：</text>
<text x="38.9" y="92.9">1. PSM_EINT的电压域为VBAT。</text>
<text x="38.9" y="97.7">2. PSM_EINT支持下降沿触发中断，</text>
<text x="41.9" y="102.8">可连接带中断功能的传感器。</text>
<text x="127.7" y="144.4">MCU</text>
<text x="38.9" y="171.8">备注：</text>
<text x="38.9" y="177.1">NETLIGHT引脚可以用来指示网络状态。</text>
</g>
<g font-size="1.8">
<text x="92.6" y="34.8">PSM_EINT [1,6]</text>
<text x="59.7" y="46.5">[6] PSM_EINT_N</text>
<text x="92.9" y="44.3">Q601</text>
<text x="92.9" y="47.4">DTC043ZEBTL</text>
<text x="162.9" y="45.2" transform="rotate(-90 162.9 45.2)">RESET [1,6]</text>
<text x="240.3" y="45.2" transform="rotate(-90 240.3 45.2)">PWRKEY [1,4,6,7]</text>
<text x="133.8" y="59.1">[6] RESET_N</text>
<text x="163.9" y="56.9">Q603</text>
<text x="209.5" y="59.2">[6] PWRKEY_N</text>
<text x="241.3" y="56.9">Q604</text>
<text x="37.9" y="64.3">[1,6] PSM_EINT</text>
<text x="64.5" y="62.4">R601</text>
<text x="163.9" y="60.2">DTC043ZEBTL</text>
<text x="241.3" y="60.2">DTC043ZEBTL</text>
<text x="60.5" y="70.8">C603</text>
<text x="65.4" y="66.4">1K</text>
<text x="73.4" y="70.6" transform="rotate(-90 73.4 70.6)">1</text>
<text x="73.9" y="70.3">D602</text>
<text x="86.2" y="67.4" transform="rotate(-90 86.2 67.4)">3</text>
<text x="87.5" y="67.4" transform="rotate(-90 87.5 67.4)">2</text>
<text x="90.3" y="71.2">S602</text>
<text x="60.1" y="74.4">NM_100nF</text>
<text x="73.4" y="74.4" transform="rotate(-90 73.4 74.4)">2</text>
<text x="86.2" y="74.9" transform="rotate(-90 86.2 74.9)">4</text>
<text x="87.5" y="75.1" transform="rotate(-90 87.5 75.1)">1</text>
<text x="89.6" y="73.6">WT-1203</text>
<text x="149.5" y="77.5">R603</text>
<text x="226.9" y="77.5">R604</text>
<text x="125.7" y="79.5">[1,6] RESET</text>
<text x="150.4" y="81.6">1K</text>
<text x="171.2" y="82.6" transform="rotate(-90 171.2 82.6)">3</text>
<text x="172.5" y="82.6" transform="rotate(-90 172.5 82.6)">2</text>
<text x="198.1" y="79.5">[1,4,6,7] PWRKEY</text>
<text x="227.8" y="81.6">1K</text>
<text x="248.6" y="82.6" transform="rotate(-90 248.6 82.6)">3</text>
<text x="249.9" y="82.6" transform="rotate(-90 249.9 82.6)">2</text>
<text x="77.3" y="84.6" transform="rotate(-90 77.3 84.6)">ESD9L5.0ST5G</text>
<text x="145.1" y="89.7">NM_100nF</text>
<text x="145.5" y="86.1">C601</text>
<text x="158.4" y="89.6" transform="rotate(-90 158.4 89.6)">2</text>
<text x="158.4" y="85.8" transform="rotate(-90 158.4 85.8)">1</text>
<text x="159.3" y="84.7">D603</text>
<text x="175.2" y="86.3">S601</text>
<text x="175.2" y="88.5">WT-1203</text>
<text x="222.5" y="89.7">NM_100nF</text>
<text x="222.9" y="86.1">C602</text>
<text x="235.8" y="89.6" transform="rotate(-90 235.8 89.6)">2</text>
<text x="235.8" y="85.8" transform="rotate(-90 235.8 85.8)">1</text>
<text x="236.6" y="84.7">D604</text>
<text x="252.6" y="86.3">S603</text>
<text x="252.6" y="88.5">WT-1203</text>
<text x="171.2" y="90.1" transform="rotate(-90 171.2 90.1)">4</text>
<text x="172.5" y="90.4" transform="rotate(-90 172.5 90.4)">1</text>
<text x="248.6" y="90.1" transform="rotate(-90 248.6 90.1)">4</text>
<text x="249.9" y="90.4" transform="rotate(-90 249.9 90.4)">1</text>
<text x="162.7" y="99.6" transform="rotate(-90 162.7 99.6)">ESD9L5.0ST5G</text>
<text x="240.1" y="99.6" transform="rotate(-90 240.1 99.6)">ESD9L5.0ST5G</text>
<text x="74.8" y="127.8">VBAT_BC20</text>
<text x="73.7" y="137.8">D601</text>
<text x="81.4" y="145">R602</text>
<text x="81.4" y="147.2">1K</text>
<text x="136.6" y="149.7">1</text>
<text x="47.3" y="155.6">[1] NETLIGHT</text>
<text x="81.8" y="155.1">Q602</text>
<text x="130.8" y="150.6">GPIO</text>
<text x="130.8" y="153.2">GPIO</text>
<text x="130.8" y="155.7">GPIO</text>
<text x="136.6" y="152.3">2</text>
<text x="136.6" y="154.4">3</text>
<text x="160.1" y="153.3">PSM_EINT_N</text>
<text x="160.1" y="156">PWRKEY_N [6]</text>
<text x="160.1" y="150.6">RESET_N [6]</text>
<text x="172.9" y="153">[6]</text>
<text x="81.7" y="158">DTC143ZETL</text>
<text x="130.8" y="158.3">GPIO</text>
<text x="136.6" y="156.9">4</text>
<text x="160.1" y="158.4">POWER_EN</text>
<text x="172.1" y="158.2">[2]</text>
<text x="226.9" y="189.2">绘制：</text>
<text x="226.9" y="191.6">魏大成</text>
<text x="245.6" y="191.9">BC20-OpenCPU</text>
<text x="248.1" y="189.1">项目名称：</text>
<text x="272.9" y="189.3">文档类型：</text>
<text x="273.1" y="191.9">参考设计</text>
<text x="226.9" y="196">审核：</text>
<text x="250.5" y="195.2">尺寸：</text>
<text x="251.4" y="197.6">A2</text>
<text x="274.9" y="194.9">版本：</text>
<text x="275.4" y="197.6">1.0</text>
<text x="227.9" y="199.2">鲍雨</text>
<text x="241.1" y="200.7">页码：</text>
<text x="250.5" y="200.7">6 / 7</text>
<text x="266.5" y="200.7">日期：</text>
<text x="273.7" y="200.6">2019/9/12</text>
</g>
</svg>
